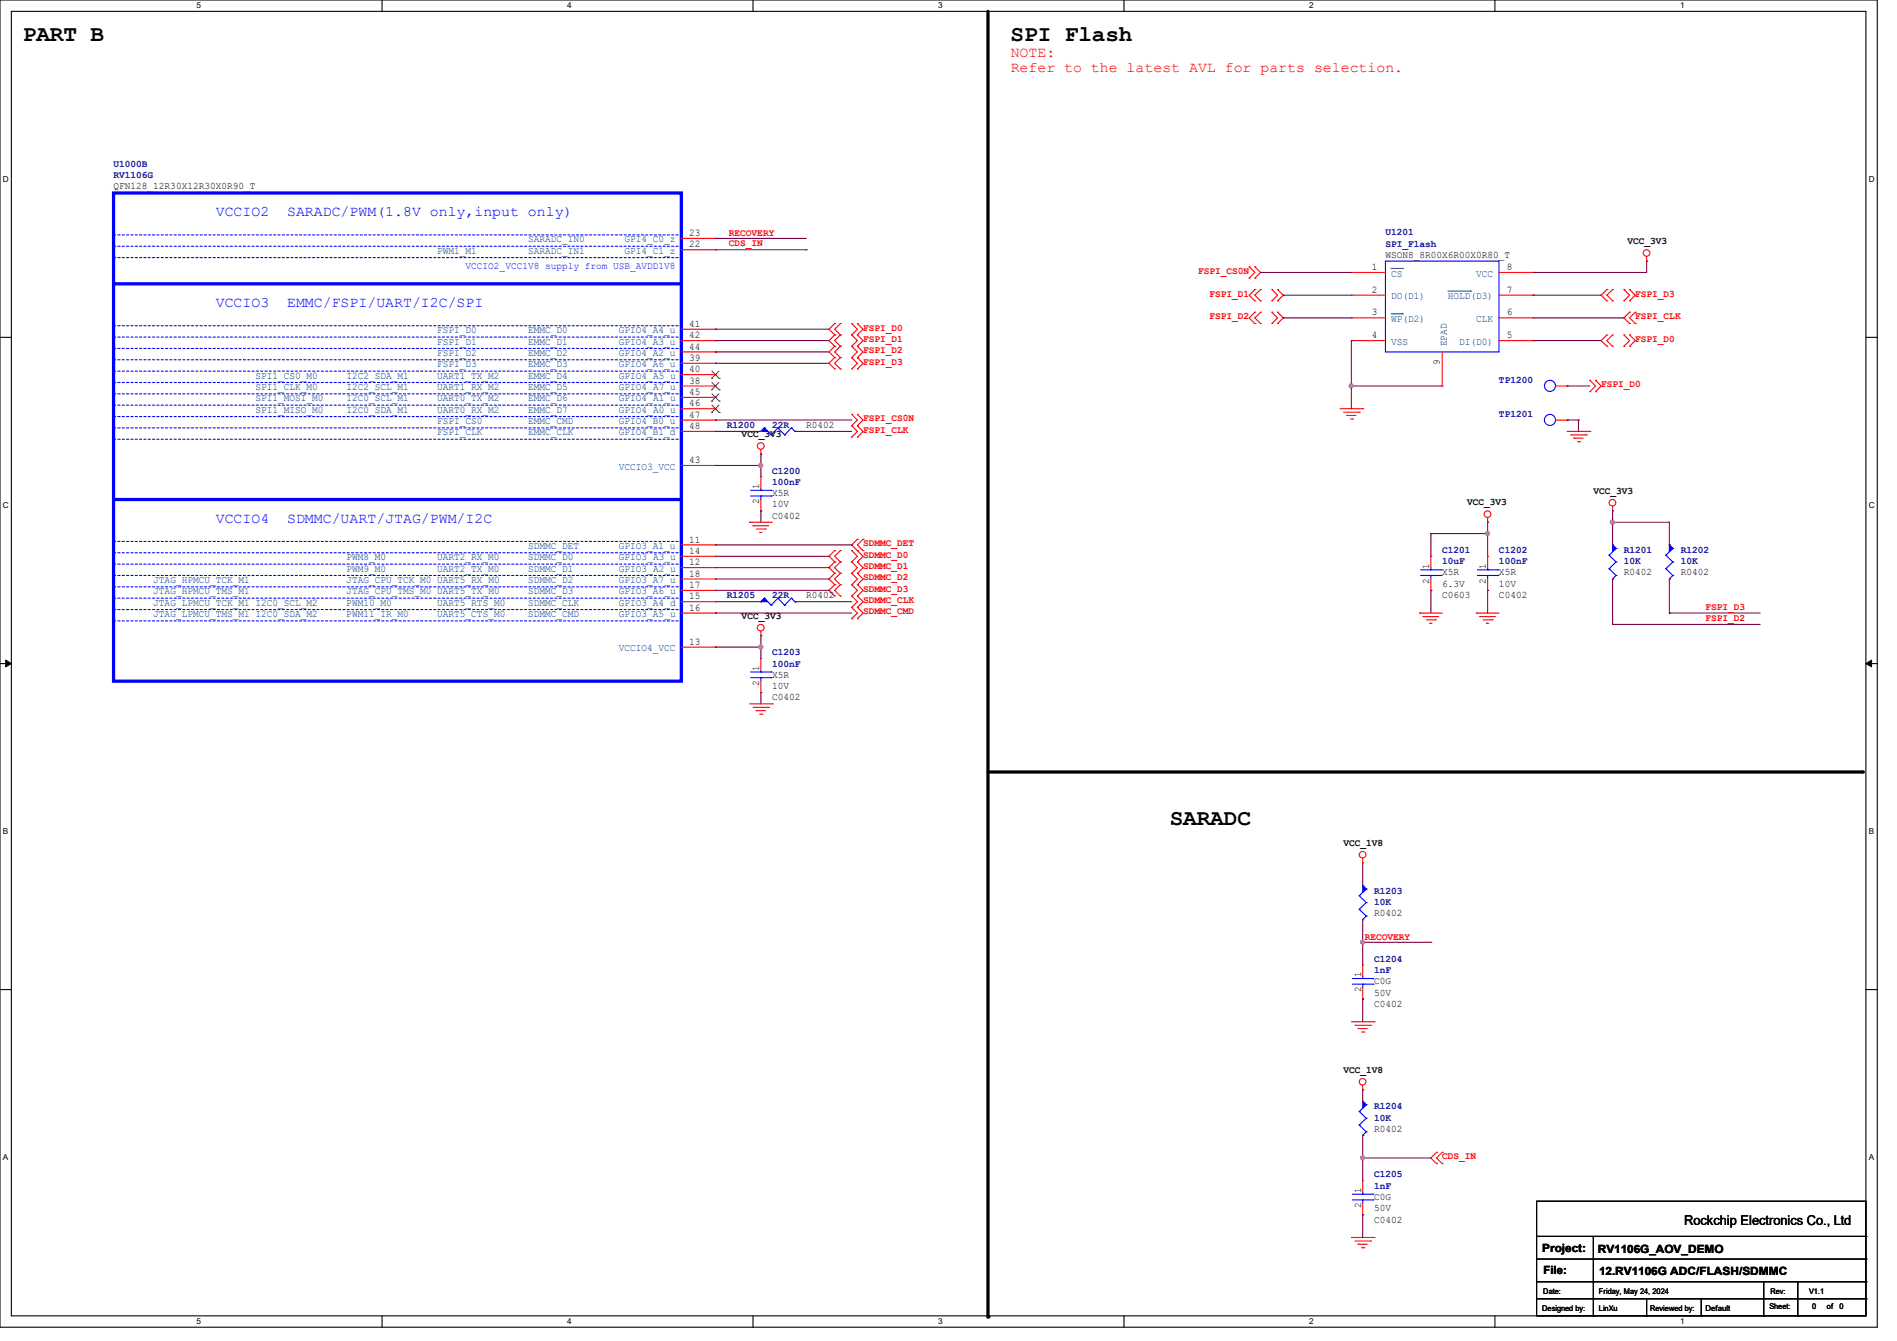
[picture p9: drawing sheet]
<svg xmlns="http://www.w3.org/2000/svg" width="297mm" height="210mm" viewBox="0 0 297 210" stroke-linecap="round" stroke-linejoin="round" font-family="sans-serif">
<path d="M0 0h293.9v207.9h-293.9zM1.8 1.8h290.3v204.3h-290.3z" fill="none" stroke="#000" stroke-width=".17"/>
<g fill="#fff">
<path d="M30.8 .2h.7v1.4h-.7z"/>
<path d="M30.8 206.2h.7v1.4h-.7z"/>
</g>
<path d="M59.8 0v1.8M59.8 206.1v1.8" fill="none" stroke="#000" stroke-width=".17"/>
<g fill="#fff">
<path d="M88.8 .2h.7v1.4h-.7z"/>
<path d="M88.8 206.2h.7v1.4h-.7z"/>
</g>
<path d="M117.9 0v1.8M117.9 206.1v1.8" fill="none" stroke="#000" stroke-width=".17"/>
<g fill="#fff">
<path d="M146.9 .2h.7v1.4h-.7z"/>
<path d="M146.9 206.2h.7v1.4h-.7z"/>
</g>
<path d="M176 0v1.8M176 206.1v1.8" fill="none" stroke="#000" stroke-width=".17"/>
<g fill="#fff">
<path d="M205 .2h.7v1.4h-.7z"/>
<path d="M205 206.2h.7v1.4h-.7z"/>
</g>
<path d="M234.1 0v1.8M234.1 206.1v1.8" fill="none" stroke="#000" stroke-width=".17"/>
<g fill="#fff">
<path d="M263.1 .2h.6v1.4h-.6z"/>
<path d="M263.1 206.2h.6v1.4h-.6z"/>
<path d="M.5 27.3h.9v1.4h-.9z"/>
<path d="M292.6 27.3h.9v1.4h-.9z"/>
<path d="M.5 78.4h.9v1.4h-.9z"/>
<path d="M292.6 78.4h.9v1.4h-.9z"/>
</g>
<path d="M0 52.8h1.8M292.1 52.8h1.8" fill="none" stroke="#000" stroke-width=".17"/>
<g fill="#fff">
<path d="M.5 129.5h.8v1.4h-.8z"/>
<path d="M292.6 129.5h.8v1.4h-.8z"/>
</g>
<path d="M0 103.9h1.8M292.1 103.9h1.8" fill="none" stroke="#000" stroke-width=".17"/>
<path d="M.9 103.4l.9 .5-.9 .5zM292.1 103.9l.9-.5v1z" fill="#000" stroke="#000" stroke-width=".16"/>
<g fill="#fff">
<path d="M.5 180.5h.8v1.4h-.8z"/>
<path d="M292.6 180.5h.8v1.4h-.8z"/>
</g>
<g fill="none" stroke="#000" stroke-width=".17">
<path d="M0 155h1.8M292.1 155h1.8M240.6 188.1h51.5v18h-51.5zM240.6 193.6h51.5M240.6 197.2h51.5M249.5 193.6v12.5M292.1 193.6h.1M292.1 197.2h.1M240.6 200.7h51.5M240.6 203.4h51.5M249.5 206.1h.1M257.8 206.1h.1"/>
<path d="M257.8 203.4v2.7M266.4 206.1h.1M266.4 203.4v2.7M276.1 206.1h.1M276.1 200.7v5.4M281.5 206.1h.1M281.5 200.7v5.4M292.1 200.7h.1M292.1 203.4h.1"/>
</g>
<path d="M154.7 1.8v204.4M154.7 120.9h136.9" fill="none" stroke="#000" stroke-width=".51"/>
<g fill="#000">
<circle cx="291.6" cy="120.9" r=".25"/>
<circle cx="154.7" cy="206.2" r=".25"/>
</g>
<g fill="none" stroke="#f00" stroke-width=".17">
<path d="M130.7 50.7h.1M130.7 52.5h.1M130.7 54.2h.1M130.7 56h.1M130.7 57.8h.1M130.7 50.7l-.9 .9 .9 .9M130.7 56l-.9 .9 .9 .9M130.7 52.5l-.9 .8 .9 .9M130.7 54.2l-.9 .9 .9 .9M131.6 52.5h.1M131.6 50.7h.1M131.6 54.2h.1"/>
<path d="M131.6 56h.1M131.6 57.8h.1M131.6 50.7l-.9 .9 .9 .9M131.6 54.2l-.9 .9 .9 .9M131.6 52.5l-.9 .8 .9 .9M131.6 56l-.9 .9 .9 .9M133.3 52.5h.1M133.3 50.7h.1M133.3 54.2h.1M133.3 56h.1M133.3 57.8h.1M133.3 54.2l.9 .9-.9 .9"/>
<path d="M133.3 50.7l.9 .9-.9 .9M133.3 52.5l.9 .8-.9 .9M133.3 56l.9 .9-.9 .9M134.2 52.5h.1M134.2 50.7h.1M134.2 54.2h.1M134.2 56h.1M134.2 57.8h.1M134.2 50.7l.9 .9-.9 .9M134.2 52.5l.9 .8-.9 .9M134.2 54.2l.9 .9-.9 .9M134.2 56l.9 .9-.9 .9"/>
<path d="M195.6 41.8h.1M195.6 43.6h.1M195.6 41.8l.9 .9-.9 .9M196.5 45.3h.1M196.5 47.1h.1M196.5 48.9h.1M196.5 50.7h.1M196.5 43.6h.1M196.5 41.8h.1M196.5 41.8l.9 .9-.9 .9M196.5 45.3l-.9 .9 .9 .9M196.5 48.9l-.9 .9 .9 .9"/>
<path d="M197.4 45.3h.1M197.4 47.1h.1M197.4 48.9h.1M197.4 50.7h.1M197.4 48.9l-.9 .9 .9 .9M197.4 45.3l-.9 .9 .9 .9M199.1 45.3h.1M199.1 47.1h.1M199.1 48.9h.1M199.1 50.7h.1M199.1 45.3l.9 .9-.9 .9M199.1 48.9l.9 .9-.9 .9"/>
<path d="M200 47.1h.1M200 45.3h.1M200 50.7h.1M200 48.9h.1M200 45.3l.9 .9-.9 .9M200 48.9l.9 .9-.9 .9M211.6 42.7h.1M211.6 49.8h.1M211.6 53.3h.1M211.6 46.2h.1M211.6 42.7h5.3M211.6 49.8h5.3"/>
<path d="M211.6 53.3h5.3M211.6 46.2h5.3M225.8 55.1v5.4M234.7 42.7h5.3M234.7 49.8h5.3M234.7 53.3h5.3M234.7 46.2h5.3M240 42.7h.1M240 53.3h.1M240 49.8h.1M240 46.2h.1M248.9 59.6h.1"/>
<path d="M248.9 59.6l.9 .9-.9 .8M249.8 59.6h.1M249.8 59.6l.9 .9-.9 .8M251.6 45.3h.1M251.6 47.1h.1M251.6 52.5h.1M251.6 54.2h.1M251.6 45.3l-.9 .9 .9 .9M251.6 52.5l-.9 .8 .9 .9M252.5 47.1h.1M252.5 45.3h.1M252.5 54.2h.1"/>
<path d="M252.5 52.5h.1M252.5 45.3l-.9 .9 .9 .9M252.5 52.5l-.9 .8 .9 .9M254.3 47.1h.1M254.3 45.3h.1M254.3 54.2h.1M254.3 52.5h.1M254.3 45.3l.8 .9-.8 .9M254.3 52.5l.8 .8-.8 .9M255.1 47.1h.1M255.1 45.3h.1M255.1 54.2h.1"/>
<path d="M255.1 52.5h.1M255.1 48.9h.1M255.1 50.7h.1M255.1 48.9l-.8 .9 .8 .9M255.1 45.3l.9 .9-.9 .9M255.1 52.5l.9 .8-.9 .9M256 50.7h.1M256 48.9h.1M256 48.9l-.9 .9 .9 .9M257.8 40.9h.1M257.8 40.2v.7M119.1 71.1h.1"/>
<path d="M119.1 74.7h.1M119.1 67.6h.1M119.1 70.4v.7M119.1 74.7v1.8M119.1 78.2v1.8M124.5 67.6h.1M133.3 66.7h.1M133.3 64.9h.1M133.3 68.5h.1M133.3 64.9l.9 .9-.9 .9M133.3 66.7l.9 .9-.9 .9M134.2 66.7h.1"/>
<path d="M134.2 64.9h.1M134.2 68.5h.1M134.2 64.9l.9 .9-.9 .9M134.2 66.7l.9 .9-.9 .9M209.8 64h3.6M210.4 64.6h2.4M210.9 65.1h.1M210.9 65.1h1.4M211.4 65.6h.4M211.8 65.6h.1M212.8 64.6h.1M213.4 64h.1"/>
<path d="M225.8 60.5h.1M243.6 65.8h1.8M243.6 60.5h1.8M245.4 65.8h.1M245.4 60.5h.1M245.4 67.6h3.5M245.9 68.1h2.5M246.4 68.6h.1M246.4 68.6h1.5M247 69.2h.3M247.3 69.2h.1M248.4 68.1h.1"/>
<path d="M248.9 67.6h.1M248.9 61.3h.1M249.8 61.3h.1M252.5 79.3v.7M117.3 81.8h.1M117.3 81.8h3.6M117.9 82.3h.1M117.9 82.3h2.5M118.4 82.8h1.4M119 83.4h.1M119 83.4h.3M119.1 99.6h.1"/>
<path d="M119.1 94.2h.1M119.1 80h.1M119.1 98.8v.8M119.8 82.8h.1M124.5 94.2h.1M130.7 89.8h.1M130.7 91.6h.1M130.7 93.3h.1M130.7 86.2h.1M130.7 88h.1M130.7 89.8l-.9 .9 .9 .9M130.7 91.6l-.9 .9 .9 .8"/>
<path d="M130.7 86.2l-.9 .9 .9 .9M130.7 88l-.9 .9 .9 .9M131.6 91.6h.1M131.6 89.8h.1M131.6 93.3h.1M131.6 88h.1M131.6 86.2h.1M131.6 89.8l-.9 .9 .9 .9M131.6 86.2l-.9 .9 .9 .9M131.6 91.6l-.9 .9 .9 .8M131.6 88l-.9 .9 .9 .9M133.3 91.6h.1"/>
<path d="M133.3 89.8h.1M133.3 93.3h.1M133.3 88h.1M133.3 86.2h.1M133.3 95.1h.1M133.3 96.9h.1M133.3 93.3l.9 .9-.9 .9M133.3 86.2l.9 .9-.9 .9M133.3 89.8l.9 .9-.9 .9M133.3 95.1l.9 .9-.9 .9M133.3 88l.9 .9-.9 .9M133.3 91.6l.9 .9-.9 .8"/>
<path d="M134.2 91.6h.1M134.2 89.8h.1M134.2 93.3h.1M134.2 88h.1M134.2 86.2h.1M134.2 84.5h.1M134.2 95.1h.1M134.2 96.9h.1M134.2 95.1l.9 .9-.9 .9M134.2 89.8l.9 .9-.9 .9M134.2 84.5l-.9 .8 1.8 1.8-.9 .9M134.2 91.6l.9 .9-.9 .8"/>
<path d="M134.2 93.3l.9 .9-.9 .9M134.2 88l.9 .9-.9 .9M135.1 86.2h.1M135.1 84.5h.1M135.1 84.5l-.9 .8 .9 .9M222.2 96h.1M222.2 96h3.6M222.8 96.6h.1M222.8 96.6h2.5M223.3 97.1h1.4M223.9 97.6h.1M223.9 97.6h.3"/>
<path d="M224 87.1h.1M224 92.5h.1M224 87.1v1.8M224 90.7v1.8M224.7 97.1h.1M231.1 96h.1M231.1 96h3.6M231.7 96.6h.1M231.7 96.6h2.4M232.2 97.1h1.4M232.7 97.6h.1M232.7 97.6h.4"/>
<path d="M232.9 81.8h.1M232.9 87.1h.1M232.9 92.5h.1M232.9 81.1v.7M232.9 87.1v1.8M232.9 90.7v1.8M233.6 97.1h.1M252.5 80h.1M261.4 85.3h.1M261.4 90.7h.1M117.3 110.2h3.6M117.9 110.8h2.5"/>
<path d="M118.4 111.3h.1M118.4 111.3h1.4M119 111.8h.3M119.1 103.1h.1M119.1 108.5h.1M119.1 103.1v1.8M119.1 106.7v1.8M119.3 111.8h.1M120.4 110.8h.1M120.9 110.2h.1M213.4 135.1h.1M213.4 138.7h.1"/>
<path d="M213.4 134.4v.7M213.4 151.1h.1M213.4 156.5h.1M213.4 144h.1M213.4 151.1v1.8M213.4 154.7v1.8M211.6 160h3.5M212.1 160.6h2.5M212.6 161.1h.1M212.6 161.1h1.5M213.2 161.6h.3M213.4 170.7h.1"/>
<path d="M213.4 170v.7M213.5 161.6h.1M214.6 160.6h.1M215.1 160h.1M211.6 193.8h3.5M212.1 194.4h2.5M212.6 194.9h.1M212.6 194.9h1.5M213.2 195.4h.3M213.4 184.9h.1M213.4 190.2h.1M213.4 184.9v1.8"/>
<path d="M213.4 188.5v1.7M213.5 195.4h.1M214.6 194.4h.1M215.1 193.8h.1M224.9 180.5h.1M224.9 182.2h.1M224.9 180.5l-.9 .9 .9 .8M225.8 182.2h.1M225.8 180.5h.1M225.8 180.5l-.9 .9 .9 .8"/>
<circle cx="257.8" cy="39.6" r=".52"/>
<circle cx="119.1" cy="69.8" r=".52"/>
<circle cx="252.5" cy="78.7" r=".52"/>
<circle cx="119.1" cy="98.3" r=".52"/>
<circle cx="232.9" cy="80.5" r=".52"/>
<circle cx="213.3" cy="133.9" r=".52"/>
<circle cx="213.3" cy="169.4" r=".52"/>
</g>
<g fill="none" stroke="#00f" stroke-width=".17">
<path d="M216.9 40.9h17.8v14.2h-17.8zM117.5 77.7h3.2M117.5 76.8h3.2M119.1 76.8h.1M119.1 77.7h.1M119.1 76.5v.3M119.1 77.7v.5M119.7 67h.1M119.7 67l-.6 .6M119.7 67l1 1.1M120.7 77.7h.1M120.7 76.8h.1"/>
<path d="M120.7 68.1h.1M121.8 67h.1M121.8 67l-1.1 1.1M121.8 67l1.1 1.1M122.9 68.1h.1M123.9 67h.1M123.9 67l-1 1.1M123.9 67l.6 .6M124.5 67.6h.1M119.7 93.7h.1M119.7 93.7l-.6 .5M119.7 93.7l1 1.1"/>
<path d="M120.7 94.8h.1M121.8 93.7h.1M121.8 93.7l-1.1 1.1M121.8 93.7l1.1 1.1M122.9 94.8h.1M123.9 93.7h.1M123.9 93.7l-1 1.1M123.9 93.7l.6 .5M124.5 94.2h.1M222.4 90.1h3.2M222.4 89.2h3.2M224 89.2h.1"/>
<path d="M224 90.1h.1M224 88.9v.3M224 90.1v.6M225.6 90.1h.1M225.6 89.2h.1M231.3 90.1h3.2M231.3 89.2h3.2M232.9 89.2h.1M232.9 90.1h.1M232.9 88.9v.3M232.9 90.1v.6M234.5 90.1h.1"/>
<path d="M234.5 89.2h.1M260.8 87h.1M260.8 89.1h.1M260.8 87l1.1 1M260.8 89.1l1.1 1M261.4 90.7h.1M261.4 85.3l.5 .6M261.9 85.9h.1M261.9 88h.1M261.9 90.1h.1M261.9 85.9l-1.1 1.1M261.9 88l-1.1 1.1"/>
<path d="M261.9 90.1l-.5 .6M117.5 106.1h3.2M117.5 105.2h3.2M119.1 105.2h.1M119.1 106.1h.1M119.1 104.9v.3M119.1 106.1v.6M120.7 106.1h.1M120.7 105.2h.1M213.4 138.7l.5 .5M213.9 139.2h.1M213.9 139.2l-1.1 1.1"/>
<path d="M211.8 154.1h3.2M211.8 153.2h3.2M212.8 140.3h.1M212.8 142.4h.1M212.8 140.3l1.1 1.1M212.8 142.4l1.1 1.1M213.4 153.2h.1M213.4 154.1h.1M213.4 144h.1M213.4 152.9v.3M213.4 154.1v.6M213.9 141.4h.1"/>
<path d="M213.9 143.5h.1M213.9 141.4l-1.1 1M213.9 143.5l-.5 .5M215 154.1h.1M215 153.2h.1M211.8 187.9h3.2M211.8 187h3.2M213.4 187h.1M213.4 187.9h.1M213.4 186.7v.3M213.4 187.9v.6M215 187.9h.1"/>
<path d="M215 187h.1"/>
<circle cx="242.7" cy="60.4" r=".87"/>
<circle cx="242.7" cy="65.8" r=".87"/>
</g>
<g fill="#00f" stroke="#00f" stroke-width=".17">
<path d="M261.4 85.3l.5 .6-.5 .5z"/>
<path d="M119.7 93.7l.5 .5h-1.1z"/>
<path d="M119.1 67.6l.6-.6 .5 .6z"/>
<path d="M213.4 138.7l.5 .5-.5 .5z"/>
</g>
<path d="M217.8 42h1.8M217.8 49.1h1.8M219.6 42h.1M219.6 49.1h.1M226.7 45.6h3.6M230.3 45.6h.1" fill="none" stroke="#004080" stroke-width=".16"/>
<path d="M17.8 30.2h88.9v76.5h-88.9zM17.8 78.2h88.9" fill="none" stroke="#00f" stroke-width=".51"/>
<circle cx="17.8" cy="78.2" r=".25" fill="#00f"/>
<path d="M17.8 44.4h88.9" fill="none" stroke="#00f" stroke-width=".51"/>
<circle cx="17.8" cy="44.5" r=".25" fill="#00f"/>
<g fill="none" stroke="#00f" stroke-width=".17" stroke-dasharray=".3">
<path d="M17.8 36.8h88.9M17.8 38.6h88.9M106.7 36.8h.1M106.7 38.6h.1M17.8 40.3h88.9M17.8 51h88.9M17.8 52.8h88.9M17.8 54.6h88.9M17.8 56.3h88.9M17.8 58.1h88.9M17.8 59.9h88.9M106.7 40.3h.1"/>
<path d="M106.7 51h.1M106.7 52.8h.1M106.7 54.6h.1M106.7 56.3h.1M106.7 58.1h.1M106.7 59.9h.1M17.8 61.7h88.9M17.8 63.5h88.9M17.8 65.2h88.9M17.8 67h88.9M17.8 68.8h88.9M106.7 61.7h.1"/>
<path d="M106.7 63.5h.1M106.7 65.2h.1M106.7 67h.1M106.7 68.8h.1M17.8 84.8h88.9M17.8 86.6h88.9M17.8 88.3h88.9M17.8 90.1h88.9M17.8 91.9h88.9M17.8 93.7h88.9M17.8 95.5h88.9M17.8 97.2h88.9"/>
<path d="M106.7 84.8h.1M106.7 86.6h.1M106.7 88.3h.1M106.7 90.1h.1M106.7 91.9h.1M106.7 93.7h.1M106.7 95.5h.1M106.7 97.2h.1"/>
</g>
<g fill="none" stroke="#f00" stroke-width=".17">
<path d="M106.7 39.1h5.3M106.7 37.3h5.3M112 39.1h.1M112 37.3h.1M106.7 51.6h5.3M106.7 53.3h5.3M106.7 55.1h5.3M106.7 56.9h5.3M106.7 58.7h5.3M112 51.6h.1M112 53.3h.1M112 55.1h.1"/>
<path d="M112 56.9h.1M112 58.7h.1M106.7 60.5h5.3M106.7 62.2h5.3M106.7 64h5.3M106.7 65.8h5.3M106.7 67.6h5.3M106.7 72.9h5.3M112 60.5h.1M112 62.2h.1M112 64h.1M112 65.8h.1"/>
<path d="M112 67.6h.1M112 72.9h.1M106.7 88.9h5.3M106.7 87.1h5.3M106.7 94.2h5.3M106.7 96h5.3M106.7 92.5h5.3M106.7 90.7h5.3M106.7 85.3h5.3M112 88.9h.1M112 87.1h.1M112 94.2h.1"/>
<path d="M112 96h.1M112 92.5h.1M112 90.7h.1M112 85.3h.1M252.5 85.3h.1M252.5 90.7h.1M106.7 101.3h5.3M112 101.3h.1M213.4 172.5h.1M213.4 177.8h.1"/>
</g>
<g fill="none" stroke="#804000" stroke-width=".16">
<path d="M111.4 59.3h.1M111.5 58.1l1.1 1.2M111.5 59.9l1.1 1.1M112.6 58.1l-1.2 1.2M112.6 59.9l-1.2 1.1M112.6 59.3h.1M111.4 61h.1M111.4 62.8h.1M111.4 64.6h.1M111.5 61.7l1.1 1.1M111.5 63.5l1.1 1.1M112.6 61.7l-1.2 1.1"/>
<path d="M112.6 63.5l-1.2 1.1M112.6 61h.1M112.6 62.8h.1M112.6 64.6h.1"/>
</g>
<g fill="none" stroke="#00f" stroke-width=".17">
<path d="M251.9 87h.1M251.9 89.1h.1M251.9 87l1.1 1M251.9 89.1l1.1 1M252.5 90.7h.1M252.5 85.3l.5 .6M253 85.9h.1M253 88h.1M253 90.1h.1M253 85.9l-1.1 1.1M253 88l-1.1 1.1M253 90.1l-.5 .6"/>
<path d="M212.8 174.1h.1M212.8 176.2h.1M212.8 174.1l1.1 1M212.8 176.2l1.1 1M213.4 177.8h.1M213.4 172.5l.5 .5M213.9 173h.1M213.9 175.1h.1M213.9 177.2h.1M213.9 173l-1.1 1.1M213.9 175.1l-1.1 1.1M213.9 177.2l-.5 .6"/>
</g>
<g fill="#00f" stroke="#00f" stroke-width=".17">
<path d="M252.5 85.3l.5 .6-.5 .5z"/>
<path d="M213.4 172.5l.5 .5-.5 .5z"/>
</g>
<g fill="none" stroke="#800040" stroke-width=".17">
<path d="M112 37.3h.1M112 37.3h14.2M112 39.1h14.2M126.2 39.1h.1M112 51.6h.1M112 53.3h.1M112 55.1h.1M112 56.9h.1M112 53.3h17.8M112 51.6h17.8M112 55.1h17.8M112 56.9h17.8"/>
<path d="M197.4 42.7h.1M197.4 42.7h14.2M200.9 49.8h.1M200.9 46.2h.1M200.9 49.8h10.7M200.9 46.2h10.7M211.6 53.3h.1M211.6 53.3v10.7M240 46.2h.1M240 42.7h.1M240 53.3h.1M240 49.8h14.3"/>
<path d="M240 46.2h10.7M240 53.3h10.7M254.3 49.8h.1M257.8 40.9h.1M257.8 40.9v1.8h-17.8M112 67.6h.1M112 65.8h.1M112 72.9h.1M112 65.8h21.3M112 67.6h7.1M112 72.9h7.1M119.1 72.9h.1"/>
<path d="M119.1 71.1h.1M119.1 71.1v3.6M124.5 67.6h.1M124.5 67.6h8.8M211.6 60.5h.1M211.6 60.5h14.2M245.4 60.5h.1M245.4 65.8h.1M245.4 60.5h3.5M245.4 65.8h1.7M247.1 65.8h.1M247.1 65.8v1.8"/>
<path d="M112 96h.1M112 96h21.3M112 85.3h21.3M112 94.2h7.1M112 92.5h17.8M112 87.1h17.8M112 88.9h17.8M112 90.7h17.8M119.1 80h.1M119.1 99.6h.1M119.1 94.2h.1M119.1 80v1.8"/>
<path d="M119.1 99.6v3.5M124.5 94.2h.1M124.5 94.2h8.8M129.8 92.5h.1M129.8 87.1h.1M129.8 88.9h.1M129.8 90.7h.1M133.3 85.3h.1M224 83.6h.1M224 92.5h.1M224 83.6h8.9M224 83.6v3.5"/>
<path d="M224 92.5v3.5M232.9 81.8h.1M232.9 83.6h.1M232.9 92.5h.1M232.9 81.8v5.3M232.9 92.5v3.5M252.5 81.8h.1M252.5 85.3h.1M252.5 80h.1M252.5 97.8h.1M252.5 81.8h8.9v3.5M252.5 80v5.3"/>
<path d="M252.5 90.7v7.1M252.5 97.8h23.1M261.4 85.3h.1M261.4 96h.1M261.4 90.7v5.3M261.4 96h14.2M112 101.3h.1M112 101.3h7.1M119.1 101.3h.1M119.1 108.5h.1M119.1 108.5v1.7M213.4 138.7h.1"/>
<path d="M213.4 135.1v3.6M213.4 147.6h.1M213.4 156.5h.1M213.4 144v7.1M213.4 156.5v3.5M213.4 147.6h10.6M224 147.6h.1M213.4 177.8h.1M213.4 170.7h.1M213.4 170.7v1.8M213.4 177.8v7.1M213.4 181.4h.1"/>
<path d="M213.4 190.2h.1M213.4 190.2v3.6M213.4 181.4h10.6"/>
</g>
<g fill="#f0f" stroke="#f0f" stroke-width=".17">
<circle cx="211.6" cy="60.4" r=".32"/>
<circle cx="119.1" cy="72.9" r=".32"/>
<circle cx="252.5" cy="81.8" r=".32"/>
<circle cx="232.9" cy="83.5" r=".32"/>
<circle cx="213.3" cy="147.6" r=".32"/>
<circle cx="213.3" cy="181.3" r=".32"/>
<circle cx="119.1" cy="101.3" r=".32"/>
</g>
<g font-size="3.6">
<text x="3.6" y="6.5">PART B</text>
<text x="158.2" y="6.5">SPI Flash</text>
<text x="183.1" y="129.2">SARADC</text>
</g>
<g font-size="2.3" fill="#f00">
<text x="158.2" y="9">NOTE:</text>
<text x="158.2" y="11.3">Refer to the latest AVL for parts selection.</text>
</g>
<g font-size="2.3" fill="#00f">
<text x="33.8" y="33.9">VCCIO2</text>
<text x="45" y="33.9">SARADC/PWM(1.8V only,input only)</text>
<text x="33.8" y="48.1">VCCIO3</text>
<text x="45" y="48.1">EMMC/FSPI/UART/I2C/SPI</text>
<text x="33.8" y="81.9">VCCIO4</text>
<text x="45" y="81.9">SDMMC/UART/JTAG/PWM/I2C</text>
</g>
<text font-size="2.1" x="263.7" y="191.9">Rockchip Electronics Co., Ltd</text>
<g font-size="1.8">
<text x="241.5" y="196">Project:</text>
<text x="250.2" y="196.2">RV1106G_AOV_DEMO</text>
<text x="241.6" y="199.6">File:</text>
<text x="250.4" y="199.7">12.RV1106G ADC/FLASH/SDMMC</text>
</g>
<g font-size="1.6" fill="#000080">
<text x="17.8" y="26.2">U1000B</text>
<text x="17.8" y="27.9">RV1106G</text>
<text x="216.9" y="36.8">U1201</text>
<text x="216.9" y="38.6">SPI_Flash</text>
<text x="234.7" y="59.9">TP1200</text>
<text x="234.7" y="65.3">TP1201</text>
<text x="113.8" y="67.1">R1200</text>
<text x="120.9" y="67.1">22R</text>
<text x="120.9" y="74.2">C1200</text>
<text x="120.9" y="75.9">100nF</text>
<text x="225.8" y="86.6">C1201</text>
<text x="225.8" y="88.4">10uF</text>
<text x="234.7" y="86.6">C1202</text>
<text x="234.7" y="88.4">100nF</text>
<text x="254.3" y="86.6">R1201</text>
<text x="254.3" y="88.4">10K</text>
<text x="263.1" y="86.6">R1202</text>
<text x="263.1" y="88.4">10K</text>
<text x="113.8" y="93.7">R1205</text>
<text x="120.9" y="93.7">22R</text>
<text x="120.9" y="102.6">C1203</text>
<text x="120.9" y="104.4">100nF</text>
<text x="215.1" y="140">R1203</text>
<text x="215.1" y="141.7">10K</text>
<text x="215.1" y="150.6">C1204</text>
<text x="215.1" y="152.4">1nF</text>
<text x="215.1" y="173.7">R1204</text>
<text x="215.1" y="175.5">10K</text>
<text x="215.1" y="184.4">C1205</text>
<text x="215.1" y="186.2">1nF</text>
</g>
<g font-size="1.6">
<text x="17.8" y="29.7">QFN128_12R30X12R30X0R90_T</text>
<text x="107.9" y="38.7">22</text>
<text x="107.9" y="37">23</text>
<text x="216.9" y="40.3">WSON8_8R00X6R00X0R80_T</text>
<text x="254.8" y="38.3">VCC_3V3</text>
<text x="214.8" y="42.3">1</text>
<text x="214.8" y="45.8">2</text>
<text x="235.9" y="42.3">8</text>
<text x="235.9" y="45.8">7</text>
<text x="107.9" y="51.2">41</text>
<text x="107.9" y="53">42</text>
<text x="214.8" y="49.4">3</text>
<text x="214.8" y="53">4</text>
<text x="235.9" y="53">5</text>
<text x="235.9" y="49.4">6</text>
<text x="107.9" y="54.7">44</text>
<text x="107.9" y="56.5">39</text>
<text x="107.9" y="58.3">40</text>
<text x="225.4" y="57.2" transform="rotate(-90 225.4 57.2)">9</text>
<text x="107.9" y="60.1">38</text>
<text x="107.9" y="61.8">45</text>
<text x="107.9" y="63.6">46</text>
<text x="107.9" y="65.4">47</text>
<text x="107.9" y="67.2">48</text>
<text x="116.1" y="68.5">VCC_3V3</text>
<text x="126.2" y="67">R0402</text>
<text x="107.9" y="72.5">43</text>
<text x="118.9" y="76.6" transform="rotate(-90 118.9 76.6)">1</text>
<text x="120.9" y="77.7">X5R</text>
<text x="249.5" y="77.4">VCC_3V3</text>
<text x="118.9" y="79" transform="rotate(-90 118.9 79)">2</text>
<text x="120.9" y="81.2">C0402</text>
<text x="120.9" y="79.5">10V</text>
<text x="229.7" y="79.2">VCC_3V3</text>
<text x="107.9" y="88.5">12</text>
<text x="107.9" y="86.7">14</text>
<text x="107.9" y="85">11</text>
<text x="223.8" y="89.1" transform="rotate(-90 223.8 89.1)">1</text>
<text x="232.7" y="89.1" transform="rotate(-90 232.7 89.1)">1</text>
<text x="107.9" y="93.9">15</text>
<text x="107.9" y="95.6">16</text>
<text x="107.9" y="92.1">17</text>
<text x="107.9" y="90.3">18</text>
<text x="126.2" y="93.7">R0402</text>
<text x="223.8" y="91.4" transform="rotate(-90 223.8 91.4)">2</text>
<text x="225.8" y="93.7">C0603</text>
<text x="225.8" y="90.1">X5R</text>
<text x="225.8" y="91.9">6.3V</text>
<text x="232.7" y="91.4" transform="rotate(-90 232.7 91.4)">2</text>
<text x="234.7" y="93.7">C0402</text>
<text x="234.7" y="90.1">X5R</text>
<text x="234.7" y="91.9">10V</text>
<text x="254.3" y="90.1">R0402</text>
<text x="263.1" y="90.1">R0402</text>
<text x="107.9" y="101">13</text>
<text x="116.1" y="96.9">VCC_3V3</text>
<text x="118.9" y="107.4" transform="rotate(-90 118.9 107.4)">2</text>
<text x="118.9" y="105.1" transform="rotate(-90 118.9 105.1)">1</text>
<text x="120.9" y="106.1">X5R</text>
<text x="120.9" y="107.9">10V</text>
<text x="120.9" y="109.7">C0402</text>
<text x="210.4" y="132.5">VCC_1V8</text>
<text x="215.1" y="143.5">R0402</text>
<text x="213.1" y="155.4" transform="rotate(-90 213.1 155.4)">2</text>
<text x="213.1" y="153.1" transform="rotate(-90 213.1 153.1)">1</text>
<text x="215.1" y="154.1">C0G</text>
<text x="215.1" y="155.9">50V</text>
<text x="215.1" y="157.7">C0402</text>
<text x="210.4" y="168.1">VCC_1V8</text>
<text x="215.1" y="177.2">R0402</text>
<text x="213.1" y="189.2" transform="rotate(-90 213.1 189.2)">2</text>
<text x="213.1" y="186.9" transform="rotate(-90 213.1 186.9)">1</text>
<text x="215.1" y="191.5">C0402</text>
<text x="215.1" y="187.9">C0G</text>
<text x="215.1" y="189.7">50V</text>
</g>
<g font-size="1.6" fill="#004080">
<text x="68.5" y="39.8">PWM1_M1</text>
<text x="82.7" y="39.8">SARADC_IN1</text>
<text x="82.7" y="38">SARADC_IN0</text>
<text x="97.8" y="39.8">GPI4_C1_z</text>
<text x="97.8" y="38">GPI4_C0_z</text>
<text x="217.8" y="43.3">CS</text>
<text x="217.8" y="46.9">DO(D1)</text>
<text x="226.7" y="46.9">HOLD(D3)</text>
<text x="231.1" y="43.3">VCC</text>
<text x="68.5" y="52.2">FSPI_D0</text>
<text x="68.5" y="54">FSPI_D1</text>
<text x="82.7" y="52.2">EMMC_D0</text>
<text x="82.7" y="54">EMMC_D1</text>
<text x="96.9" y="52.2">GPIO4_A4_u</text>
<text x="96.9" y="54">GPIO4_A3_u</text>
<text x="217.8" y="50.4">WP(D2)</text>
<text x="217.8" y="54">VSS</text>
<text x="228.5" y="54">DI(D0)</text>
<text x="231.1" y="50.4">CLK</text>
<text x="40" y="59.3">SPI1_CS0_M0</text>
<text x="54.2" y="59.3">I2C2_SDA_M1</text>
<text x="68.4" y="59.3">UART1_TX_M2</text>
<text x="68.5" y="55.8">FSPI_D2</text>
<text x="68.5" y="57.5">FSPI_D3</text>
<text x="82.7" y="59.3">EMMC_D4</text>
<text x="82.7" y="55.8">EMMC_D2</text>
<text x="82.7" y="57.5">EMMC_D3</text>
<text x="96.9" y="55.8">GPIO4_A2_u</text>
<text x="96.9" y="57.5">GPIO4_A6_u</text>
<text x="96.9" y="59.3">GPIO4_A5_u</text>
<text x="226.5" y="54.2" transform="rotate(-90 226.5 54.2)">EPAD</text>
<text x="40" y="61.1">SPI1_CLK_M0</text>
<text x="40" y="62.9">SPI1_MOSI_M0</text>
<text x="40" y="64.6">SPI1_MISO_M0</text>
<text x="54.2" y="61.1">I2C2_SCL_M1</text>
<text x="54.2" y="62.9">I2C0_SCL_M1</text>
<text x="54.2" y="64.6">I2C0_SDA_M1</text>
<text x="68.4" y="61.1">UART1_RX_M2</text>
<text x="68.4" y="62.9">UART0_TX_M2</text>
<text x="68.4" y="64.6">UART0_RX_M2</text>
<text x="82.7" y="61.1">EMMC_D5</text>
<text x="82.7" y="62.9">EMMC_D6</text>
<text x="82.7" y="64.6">EMMC_D7</text>
<text x="96.9" y="61.1">GPIO4_A7_u</text>
<text x="96.9" y="62.9">GPIO4_A1_u</text>
<text x="96.9" y="64.6">GPIO4_A0_u</text>
<text x="68.5" y="66.4">FSPI_CS0</text>
<text x="68.5" y="68.2">FSPI_CLK</text>
<text x="82.7" y="66.4">EMMC_CMD</text>
<text x="82.7" y="68.2">EMMC_CLK</text>
<text x="96.9" y="66.4">GPIO4_B0_u</text>
<text x="96.9" y="68.2">GPIO4_B1_d</text>
<text x="96.9" y="73.5">VCCIO3_VCC</text>
<text x="54.2" y="89.5">PWM9_M0</text>
<text x="54.2" y="87.8">PWM8_M0</text>
<text x="68.5" y="89.5">UART2_TX_M0</text>
<text x="68.5" y="87.8">UART2_RX_M0</text>
<text x="82.7" y="89.5">SDMMC_D1</text>
<text x="82.7" y="87.8">SDMMC_D0</text>
<text x="82.7" y="86">SDMMC_DET</text>
<text x="96.9" y="89.5">GPIO3_A2_u</text>
<text x="96.9" y="87.8">GPIO3_A3_u</text>
<text x="96.9" y="86">GPIO3_A1_u</text>
<text x="24" y="94.9">JTAG_LPMCU_TCK_M1 I2C0_SCL_M2</text>
<text x="24" y="93.1">JTAG_HPMCU_TMS_M1</text>
<text x="24" y="91.3">JTAG_HPMCU_TCK_M1</text>
<text x="54.2" y="94.9">PWM10_M0</text>
<text x="54.2" y="93.1">JTAG_CPU_TMS_M0 UART5_TX_M0</text>
<text x="54.2" y="91.3">JTAG_CPU_TCK_M0 UART5_RX_M0</text>
<text x="68.4" y="94.9">UART5_RTS_M0</text>
<text x="82.7" y="94.9">SDMMC_CLK</text>
<text x="82.7" y="93.1">SDMMC_D3</text>
<text x="82.7" y="91.3">SDMMC_D2</text>
<text x="96.9" y="94.9">GPIO3_A4_d</text>
<text x="96.9" y="93.1">GPIO3_A6_u</text>
<text x="96.9" y="91.3">GPIO3_A7_u</text>
<text x="24" y="96.6">JTAG_LPMCU_TMS_M1 I2C0_SDA_M2</text>
<text x="54.2" y="96.6">PWM11_IR_M0</text>
<text x="68.4" y="96.6">UART5_CTS_M0</text>
<text x="82.7" y="96.6">SDMMC_CMD</text>
<text x="96.9" y="102">VCCIO4_VCC</text>
<text x="96.9" y="96.6">GPIO3_A5_u</text>
</g>
<g font-size="1.6" fill="#f00">
<text x="114.1" y="37">RECOVERY</text>
<text x="114.1" y="38.6">CDS_IN</text>
<text x="187.6" y="42.9">FSPI_CS0N</text>
<text x="189.4" y="46.4">FSPI_D1</text>
<text x="256" y="46.4">FSPI_D3</text>
<text x="135.1" y="51.8">FSPI_D0</text>
<text x="135.1" y="53.5">FSPI_D1</text>
<text x="189.4" y="50">FSPI_D2</text>
<text x="256" y="53.5">FSPI_D0</text>
<text x="256" y="50">FSPI_CLK</text>
<text x="135.1" y="55.3">FSPI_D2</text>
<text x="135.1" y="57.1">FSPI_D3</text>
<text x="135.1" y="66">FSPI_CS0N</text>
<text x="250.7" y="60.7">FSPI_D0</text>
<text x="135.1" y="67.8">FSPI_CLK</text>
<text x="135.1" y="87.3">SDMMC_D0</text>
<text x="135.1" y="89.1">SDMMC_D1</text>
<text x="135.1" y="85.6">SDMMC_DET</text>
<text x="135.1" y="90.9">SDMMC_D2</text>
<text x="135.1" y="92.7">SDMMC_D3</text>
<text x="135.1" y="94.4">SDMMC_CLK</text>
<text x="267" y="95.5">FSPI_D3</text>
<text x="135.1" y="96.2">SDMMC_CMD</text>
<text x="267" y="97.2">FSPI_D2</text>
<text x="213.7" y="147.2">RECOVERY</text>
<text x="225.8" y="181.6">CDS_IN</text>
</g>
<text font-size="1.6" fill="#00f" x="72.9" y="42.1">VCCIO2_VCC1V8 supply from USB_AVDD1V8</text>
<g font-size="1.3">
<text x="30.8" y="1.3">5</text>
<text x="88.8" y="1.3">4</text>
<text x="146.9" y="1.3">3</text>
<text x="205" y="1.3">2</text>
<text x="263.1" y="1.3">1</text>
<text x=".5" y="28.4">D</text>
<text x="292.6" y="28.4">D</text>
<text x=".5" y="79.5">C</text>
<text x="292.6" y="79.5">C</text>
<text x=".5" y="130.6">B</text>
<text x="292.6" y="130.6">B</text>
<text x=".5" y="181.7">A</text>
<text x="292.6" y="181.7">A</text>
<text x="30.8" y="207.4">5</text>
<text x="88.8" y="207.4">4</text>
<text x="146.9" y="207.4">3</text>
<text x="205" y="207.4">2</text>
<text x="263.1" y="207.4">1</text>
</g>
<g font-size="1.2">
<text x="241.6" y="202.6">Date:</text>
<text x="250.4" y="202.6">Friday, May 24, 2024</text>
<text x="277.2" y="202.6">Rev:</text>
<text x="283.2" y="202.6">V1.1</text>
<text x="241.5" y="205.3">Designed by:</text>
<text x="250.4" y="205.3">LinXu</text>
<text x="258.4" y="205.3">Reviewed by:</text>
<text x="267" y="205.3">Default</text>
<text x="277" y="205.1">Sheet:</text>
<text x="283.8" y="205.1">0</text>
<text x="286" y="205.1">of</text>
<text x="288" y="205.1">0</text>
</g>
</svg>
